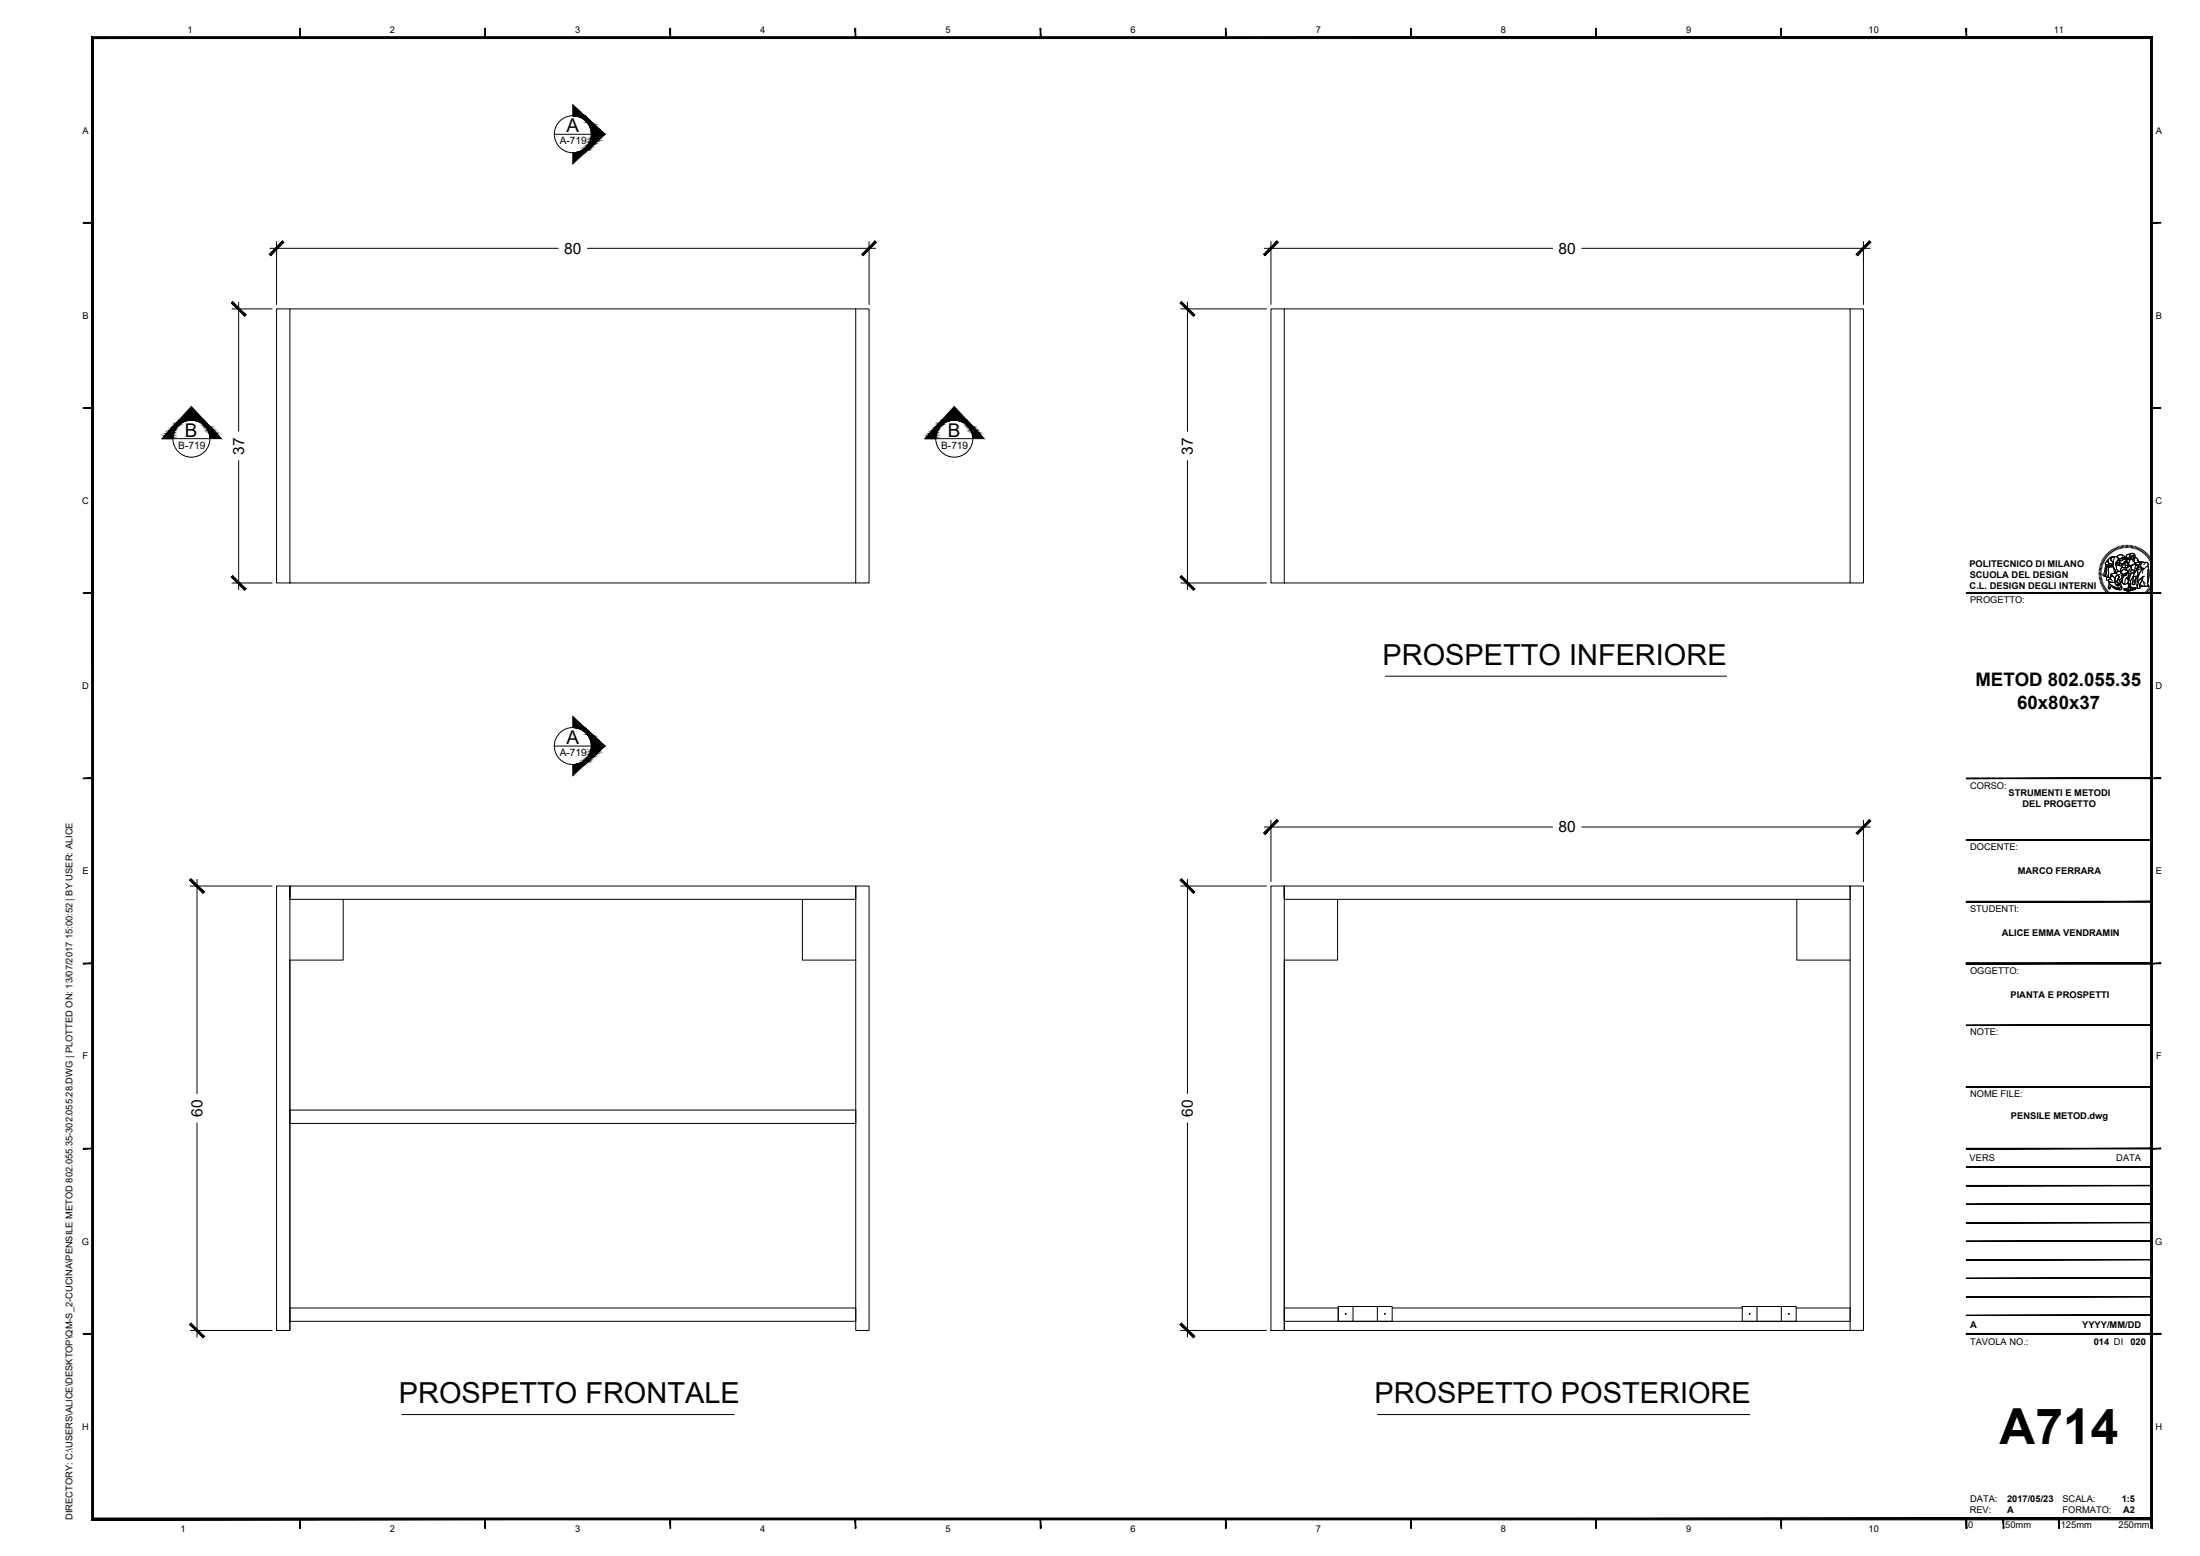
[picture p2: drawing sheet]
<svg xmlns="http://www.w3.org/2000/svg" width="594mm" height="420mm" viewBox="0 0 594 420" stroke-linecap="round" stroke-linejoin="round" font-family="sans-serif">
<!-- layer: A-FURN -->
<g fill="none" stroke="#000" stroke-width=".27">
<path d="M78.3 83.4h152.8v74h-152.8zM78.3 83.4h-3.6v74h3.6M231.1 83.4h3.6v74h-3.6M346.8 83.4h152.8v74h-152.8zM346.8 83.4h-3.6v74h3.6M499.6 83.4h3.6v74h-3.6M74.7 239.3h3.6v120h-3.6zM78.3 239.3v3.5h152.8v-3.5h-152.8v2.9M231.1 239.3h3.6v120h-3.6zM343.2 239.3h3.6v120h-3.6zM346.8 239.3v3.5h152.8v-3.5h-152.8v2.9M92.7 242.8v16.5h-14.4v100"/>
<path d="M216.7 242.8v16.5h14.4M361.2 242.8v16.5h-14.4v100h152.8v-120h3.6v120h-3.6M485.2 242.8v16.5h14.4M78.3 299.7h152.8v3.7h-152.8zM78.3 353.2h152.8v3.6h-152.8zM375.9 353.2h94.6M485 353.2h14.6v3.6h-152.8v-3.6h14.6v3.6"/>
</g>
<!-- layer: G-ANNO-DIM -->
<g fill="none" stroke="#000" stroke-width=".27">
<path d="M149.7 36.3h10M72.9 67h77.8M74.7 65.2v17M158.6 67h77.9M234.7 65.2v17M341.4 67h77.9M343.2 65.2v17M427.1 67h77.9M503.2 65.2v17M62.6 83.4h10.9M64.4 81.6v34.9M318.9 83.4h23.1"/>
<path d="M320.7 81.6v34.9M46.7 118.5h10M252.7 118.5h10M64.4 124.4v34.8M320.7 124.4v34.8M62.6 157.4h10.9M318.9 157.4h23.1M374.1 182.6h92.1M149.7 201.5h10M51.4 239.3h22.1M53.2 237.5v57.8M318.9 239.3h23.1"/>
<path d="M320.7 237.5v57.8M341.4 223.3h77.9M343.2 221.5v16.6M427.1 223.3h77.9M503.2 221.5v16.6M53.2 303.2v57.9M320.7 303.2v57.9M51.4 359.3h22.1M318.9 359.3h23.1M108.5 382h89.7M371.9 382h100.6"/>
<circle cx="154.7" cy="36.2" r="5"/>
<circle cx="51.7" cy="118.4" r="5"/>
<circle cx="257.7" cy="118.4" r="5"/>
<circle cx="154.7" cy="201.5" r="5"/>
</g>
<!-- layer: meccanismi -->
<g fill="none" stroke="#000" stroke-width=".27">
<path d="M361.4 352.8h14.5v4h-14.5zM365.4 352.8v4M371.9 352.8v4M470.5 352.8h14.5v4h-14.5zM474.5 352.8v4M481 352.8v4"/>
<circle cx="363.4" cy="354.8" r=".1"/>
<circle cx="373.9" cy="354.8" r=".1"/>
<circle cx="472.5" cy="354.8" r=".1"/>
<circle cx="483" cy="354.8" r=".1"/>
</g>
<!-- layer: G-ANNO-DIM -->
<g fill="#000" stroke="#000" stroke-width=".27">
<path d="M154.7 28.3l3.2 3h-3.2zM155.1 41.2h2.9zM43.8 118.4l2.9 .1zM51.7 109.8l3.4 3.6h-6.8zM249.8 118.4l2.9 .1zM257.7 109.8l3.4 3.6h-6.8zM154.7 193.5l3.2 3h-3.2zM155.1 206.4h2.9z"/>
<path d="M154.7 31.3h3.3zM154.7 31.3h3.3z"/>
<path d="M155.1 31.3h2.9zM155.1 31.3h2.9z"/>
<path d="M155.6 31.3l2.5 .1zM155.6 31.3l2.5 .1z"/>
<path d="M156 31.4l2.3 .2zM156 31.4l2.3 .2z"/>
<path d="M156.4 31.6l2.1 .1-.2-.1zM156.4 31.6l2.1 .1z"/>
<path d="M156.9 31.7l1.8 .3-.2-.3zM156.9 31.7l1.8 .3h-1.4z"/>
<path d="M157.3 32l1.7 .2-.3-.2zM157.3 32l1.7 .2h-1.4z"/>
<path d="M157.6 32.2l1.7 .3-.3-.3zM157.6 32.2l1.7 .3h-1.3z"/>
<path d="M158 32.5l1.6 .3-.3-.3zM158 32.5l1.6 .3h-1.3z"/>
<path d="M158.3 32.8l1.7 .3-.4-.3zM158.3 32.8l1.7 .3h-1.4z"/>
<path d="M158.3 39.7l1 .3 .3-.3zM158 40l.3-.3 1 .3z"/>
<path d="M158.6 33.1l1.8 .4-.4-.4zM158.6 33.1l1.8 .4h-1.5z"/>
<path d="M158.6 39.4l1 .3 .4-.3zM158.6 39.4l1 .3h-1.3z"/>
<path d="M158.9 33.5l1.9 .4-.4-.4zM158.9 33.5l1.9 .4h-1.7z"/>
<path d="M158.9 39l1.1 .4 .4-.4zM158.9 39l1.1 .4h-1.4z"/>
<path d="M159.1 33.9l2.1 .4-.4-.4zM159.1 33.9l2.1 .4h-1.9z"/>
<path d="M159.1 38.6l1.3 .4 .4-.4zM159.1 38.6l1.3 .4h-1.5z"/>
<path d="M159.3 34.3l2.4 .4-.5-.4zM159.3 34.3l2.4 .4h-2.3z"/>
<path d="M159.3 38.2l1.5 .4 .4-.4zM159.3 38.2l1.5 .4h-1.7z"/>
<path d="M159.4 34.7l2.8 .4-.5-.4zM159.4 34.7l2.8 .4h-2.6z"/>
<path d="M159.4 37.8l1.8 .4 .5-.4zM159.4 37.8l1.8 .4h-1.9z"/>
<path d="M159.6 35.1l3 .5-.4-.5zM159.6 35.1l3 .5h-3z"/>
<path d="M159.6 37.4l2.1 .4 .5-.4zM159.6 37.4l2.1 .4h-2.3z"/>
<path d="M159.6 35.6l3.5 .4-.5-.4zM159.6 35.6l3.5 .4h-3.4z"/>
<path d="M159.6 36.9l2.6 .5 .4-.5zM159.6 36.9l2.6 .5h-2.6z"/>
<path d="M159.7 36l3.7 .3-.3-.3zM159.7 36l3.7 .3h-3.7z"/>
<path d="M159.7 36.5l2.9 .4 .5-.4zM159.7 36.5l2.9 .4h-3z"/>
<path d="M159.7 36.3l3.4 .2 .3-.2zM159.7 36.3l3.4 .2h-3.4z"/>
<path d="M154.7 41.2h3.2zM154.7 41.2h3.2l-3.2 3z"/>
<path d="M155.6 41.2h2.4zM155.1 41.2h2.9z"/>
<path d="M156 41.1h2.1zM155.6 41.2h2.4z"/>
<path d="M156.4 40.9l1.7 .2 .2-.2zM156 41.1l.4-.2 1.7 .2z"/>
<path d="M156.9 40.8l1.4 .1 .2-.1zM156.4 40.9l.5-.1 1.4 .1z"/>
<path d="M157.3 40.5l1.2 .3 .2-.3zM156.9 40.8l.4-.3 1.2 .3z"/>
<path d="M157.6 40.3l1.1 .2 .3-.2zM157.3 40.5l.3-.2 1.1 .2z"/>
<path d="M158 40l1 .3 .3-.3zM157.6 40.3l.4-.3 1 .3z"/>
<path d="M44.2 118l2.5 .4v-.4zM44.2 118l2.5 .4h-2.9z"/>
<path d="M44.6 117.6l2.1 .4 .1-.4zM44.6 117.6l2.1 .4h-2.5z"/>
<path d="M45 117.1l1.8 .5 .1-.5zM45 117.1l1.8 .5h-2.2z"/>
<path d="M45.4 116.7l1.5 .4 .1-.4zM45.4 116.7l1.5 .4h-1.9z"/>
<path d="M45.7 116.3l1.3 .4 .2-.4zM45.7 116.3l1.3 .4h-1.6z"/>
<path d="M46.1 115.9l1.1 .4 .2-.4zM46.1 115.9l1.1 .4h-1.5z"/>
<path d="M46.4 115.5l1 .4 .2-.4zM46.4 115.5l1 .4h-1.3z"/>
<path d="M46.8 115.2l.8 .3 .3-.3zM46.8 115.2l.8 .3h-1.2z"/>
<path d="M47 114.8l.9 .4 .3-.4zM47 114.8l.9 .4h-1.1z"/>
<path d="M47.3 114.5l.9 .3 .4-.3zM47.3 114.5l.9 .3h-1.2z"/>
<path d="M47.6 114.3l1 .2 .3-.2zM47.6 114.3l1 .2h-1.3z"/>
<path d="M47.8 114l1.1 .3 .4-.3zM47.8 114l1.1 .3h-1.3z"/>
<path d="M47.9 113.8l1.4 .2 .4-.2zM47.9 113.8l1.4 .2h-1.5z"/>
<path d="M48.1 113.7l1.6 .1 .4-.1zM48.1 113.7l1.6 .1h-1.8z"/>
<path d="M48.2 113.6h2.4zM48.2 113.6l1.9 .1h-2z"/>
<path d="M48.3 113.5h2.7zM48.3 113.5l2.3 .1z"/>
<path d="M48.3 113.4h3.2zM48.3 113.4h3.6z"/>
<path d="M48.3 113.4h3.2zM48.3 113.4l2.7 .1z"/>
<path d="M51.9 113.4h3.2zM51.9 113.4h3.2z"/>
<path d="M51.9 113.4l3.2 .1zM51.9 113.4l3.2 .1z"/>
<path d="M52.4 113.5l2.8 .1zM52.4 113.5l2.8 .1z"/>
<path d="M52.8 113.6l2.5 .1zM52.8 113.6l2.5 .1z"/>
<path d="M53.2 113.7l2.3 .1-.2-.1zM53.2 113.7l2.3 .1z"/>
<path d="M53.6 113.8l2 .2-.1-.2zM53.6 113.8l2 .2h-1.6z"/>
<path d="M54 114l1.9 .3-.3-.3zM54 114l1.9 .3h-1.5z"/>
<path d="M54.4 114.3l1.7 .2-.2-.2zM54.4 114.3l1.7 .2h-1.3z"/>
<path d="M54.8 114.5l1.6 .3-.3-.3zM54.8 114.5l1.6 .3h-1.3z"/>
<path d="M55.1 114.8l1.6 .4-.3-.4zM55.1 114.8l1.6 .4h-1.3z"/>
<path d="M55.4 115.2l1.6 .3-.3-.3zM55.4 115.2l1.6 .3h-1.3z"/>
<path d="M55.7 115.5l1.6 .4-.3-.4zM55.7 115.5l1.6 .4h-1.3z"/>
<path d="M56 115.9l1.7 .4-.4-.4zM56 115.9l1.7 .4h-1.5z"/>
<path d="M56.2 116.3l1.9 .4-.4-.4zM56.2 116.3l1.9 .4h-1.7z"/>
<path d="M56.4 116.7l2.1 .4-.4-.4zM56.4 116.7l2.1 .4h-2z"/>
<path d="M56.5 117.1l2.4 .5-.4-.5zM56.5 117.1l2.4 .5h-2.3z"/>
<path d="M56.6 117.6l2.7 .4-.4-.4zM56.6 117.6l2.7 .4h-2.6z"/>
<path d="M56.7 118l3 .4-.4-.4zM56.7 118l3 .4h-3z"/>
<path d="M250.2 118l2.5 .4v-.4zM250.2 118l2.5 .4h-2.9z"/>
<path d="M250.6 117.6l2.1 .4 .1-.4zM250.6 117.6l2.1 .4h-2.5z"/>
<path d="M251 117.1l1.8 .5 .1-.5zM251 117.1l1.8 .5h-2.2z"/>
<path d="M251.4 116.7l1.5 .4 .1-.4zM251.4 116.7l1.5 .4h-1.9z"/>
<path d="M251.7 116.3l1.3 .4 .2-.4zM251.7 116.3l1.3 .4h-1.6z"/>
<path d="M252.1 115.9l1.1 .4 .2-.4zM252.1 115.9l1.1 .4h-1.5z"/>
<path d="M252.4 115.5l1 .4 .2-.4zM252.4 115.5l1 .4h-1.3z"/>
<path d="M252.8 115.2l.8 .3 .3-.3zM252.8 115.2l.8 .3h-1.2z"/>
<path d="M253.1 114.8l.8 .4 .3-.4zM253.1 114.8l.8 .4h-1.1z"/>
<path d="M253.3 114.5l.9 .3 .4-.3zM253.3 114.5l.9 .3h-1.1z"/>
<path d="M253.6 114.3l1 .2 .3-.2zM253.6 114.3l1 .2h-1.3z"/>
<path d="M253.8 114l1.1 .3 .4-.3zM253.8 114l1.1 .3h-1.3z"/>
<path d="M253.9 113.8l1.4 .2 .4-.2zM253.9 113.8l1.4 .2h-1.5z"/>
<path d="M254.1 113.7l1.6 .1 .4-.1zM254.1 113.7l1.6 .1h-1.8z"/>
<path d="M254.2 113.6h2.4zM254.2 113.6l1.9 .1h-2z"/>
<path d="M254.3 113.5h2.7zM254.3 113.5l2.3 .1z"/>
<path d="M254.3 113.4h3.2zM254.3 113.4h3.6z"/>
<path d="M254.3 113.4h3.2zM254.3 113.4l2.7 .1z"/>
<path d="M257.9 113.4h3.2zM257.9 113.4h3.2z"/>
<path d="M257.9 113.4l3.2 .1zM257.9 113.4l3.2 .1z"/>
<path d="M258.3 113.5l2.9 .1zM258.3 113.5l2.9 .1z"/>
<path d="M258.8 113.6l2.5 .1zM258.8 113.6l2.5 .1z"/>
<path d="M259.2 113.7l2.3 .1-.2-.1zM259.2 113.7l2.3 .1z"/>
<path d="M259.6 113.8l2 .2-.1-.2zM259.6 113.8l2 .2h-1.5z"/>
<path d="M260.1 114l1.8 .3-.3-.3zM260.1 114l1.8 .3h-1.5z"/>
<path d="M260.4 114.3l1.7 .2-.2-.2zM260.4 114.3l1.7 .2h-1.3z"/>
<path d="M260.8 114.5l1.6 .3-.3-.3zM260.8 114.5l1.6 .3h-1.3z"/>
<path d="M261.1 114.8l1.6 .4-.3-.4zM261.1 114.8l1.6 .4h-1.3z"/>
<path d="M261.4 115.2l1.6 .3-.3-.3zM261.4 115.2l1.6 .3h-1.3z"/>
<path d="M261.7 115.5l1.6 .4-.3-.4zM261.7 115.5l1.6 .4h-1.3z"/>
<path d="M262 115.9l1.7 .4-.4-.4zM262 115.9l1.7 .4h-1.5z"/>
<path d="M262.2 116.3l1.9 .4-.4-.4zM262.2 116.3l1.9 .4h-1.7z"/>
<path d="M262.4 116.7l2.1 .4-.4-.4zM262.4 116.7l2.1 .4h-2z"/>
<path d="M262.5 117.1l2.4 .5-.4-.5zM262.5 117.1l2.4 .5h-2.3z"/>
<path d="M262.6 117.6l2.7 .4-.4-.4zM262.6 117.6l2.7 .4h-2.6z"/>
<path d="M262.7 118l3 .4-.4-.4zM262.7 118l3 .4h-3z"/>
<path d="M154.7 196.5h3.3zM154.7 196.5h3.3z"/>
<path d="M155.1 196.5h2.9zM155.1 196.5h2.9z"/>
<path d="M155.6 196.5l2.5 .1zM155.6 196.5l2.5 .1z"/>
<path d="M156 196.6l2.3 .2-.2-.2zM156 196.6l2.3 .2z"/>
<path d="M156.4 196.8l2.1 .1-.2-.1zM156.4 196.8l2.1 .1z"/>
<path d="M156.9 196.9l1.8 .3-.2-.3zM156.9 196.9l1.8 .3h-1.4z"/>
<path d="M157.3 197.2l1.7 .2-.3-.2zM157.3 197.2l1.7 .2h-1.4z"/>
<path d="M157.6 197.4l1.7 .3-.3-.3zM157.6 197.4l1.7 .3h-1.3z"/>
<path d="M158 197.7l1.6 .3-.3-.3zM158 197.7l1.6 .3h-1.3z"/>
<path d="M158.3 198l1.7 .3-.4-.3zM158.3 198l1.7 .3h-1.4z"/>
<path d="M158.6 198.3l1.8 .4-.4-.4zM158.6 198.3l1.8 .4h-1.5z"/>
<path d="M158.9 198.7l1.9 .4-.4-.4zM158.9 198.7l1.9 .4h-1.7z"/>
<path d="M159.1 199.1l2.1 .4-.4-.4zM159.1 199.1l2.1 .4h-1.9z"/>
<path d="M159.3 199.5l2.4 .4-.5-.4zM159.3 199.5l2.4 .4h-2.3z"/>
<path d="M159.4 199.9l2.8 .4-.5-.4zM159.4 199.9l2.8 .4h-2.6z"/>
<path d="M154.7 206.5h3.2zM154.7 206.5h3.2l-3.2 2.9z"/>
<path d="M155.6 206.4h2.4zM155.1 206.4h2.9z"/>
<path d="M156 206.3h2.1zM155.6 206.4h2.4z"/>
<path d="M156.4 206.1l1.7 .2 .2-.2zM156 206.3l.4-.2 1.7 .2z"/>
<path d="M156.9 206l1.4 .1 .2-.1zM156.4 206.1l.5-.1 1.4 .1z"/>
<path d="M157.3 205.7l1.2 .3 .2-.3zM156.9 206l.4-.3 1.2 .3z"/>
<path d="M157.6 205.5l1.1 .2 .3-.2zM157.3 205.7l.3-.2 1.1 .2z"/>
<path d="M158 205.2l1 .3 .3-.3zM157.6 205.5l.4-.3 1 .3z"/>
<path d="M158.3 204.9l1 .3 .3-.3zM158 205.2l.3-.3 1 .3z"/>
<path d="M158.6 204.6l1 .3 .4-.3zM158.6 204.6l1 .3h-1.3z"/>
<path d="M158.9 204.2l1.1 .4 .4-.4zM158.9 204.2l1.1 .4h-1.4z"/>
<path d="M159.1 203.8l1.3 .4 .4-.4zM159.1 203.8l1.3 .4h-1.5z"/>
<path d="M159.3 203.4l1.5 .4 .4-.4zM159.3 203.4l1.5 .4h-1.7z"/>
<path d="M159.4 203l1.8 .4 .5-.4zM159.4 203l1.8 .4h-1.9z"/>
<path d="M159.6 200.3l3 .5-.4-.5zM159.6 200.3l3 .5h-3z"/>
<path d="M159.6 202.6l2.1 .4 .5-.4zM159.6 202.6l2.1 .4h-2.3z"/>
<path d="M159.6 200.8l3.5 .4-.5-.4zM159.6 200.8l3.5 .4h-3.4z"/>
<path d="M159.6 202.1l2.6 .5 .4-.5zM159.6 202.1l2.6 .5h-2.6z"/>
<path d="M159.7 201.2l3.7 .3-.3-.3zM159.7 201.2l3.7 .3h-3.7z"/>
<path d="M159.7 201.7l2.9 .4 .5-.4zM159.7 201.7l2.9 .4h-3z"/>
<path d="M159.7 201.5l3.4 .2 .3-.2zM159.7 201.5l3.4 .2h-3.4z"/>
</g>
<!-- layer: G-ANNO-LOGO -->
<g fill="none" stroke="#000" stroke-width=".27">
<path d="M566.8 154.8h.6M566.8 154.5h.6M566.8 154.1l.7 .1M566.8 153.8l.7 .1M566.9 153.4l.7 .1M567 153.1l.6 .1M567.1 152.7l.6 .2M567.2 152.4l.6 .2M567.3 152l.6 .3M567.4 151.7l.6 .3M567.4 155.2h-.6M567.5 155.5h-.7"/>
<path d="M567.5 155.8l-.7 .1M567.5 156.1l-.6 .2M567.6 151.4l.6 .3M567.6 156.4l-.6 .2M567.7 156.8l-.7 .1M567.7 151.1l.6 .3M567.8 157.1l-.7 .2M567.9 157.4l-.6 .2M567.9 150.8l.6 .3M568 157.7l-.6 .3M568.1 150.5l.6 .4M568.2 158l-.6 .3"/>
<path d="M568.3 158.3l-.6 .3M568.3 150.2l.6 .4M568.5 158.5l-.6 .4M568.6 149.9l.5 .5M568.6 152.5h.7a.83 .83 0 0 0 1.3-.1l.1 .6-1 .1a.79 .79 0 0 1-1.1-.5zM568.7 152.5v.4M568.7 158.8l-.6 .4M568.8 149.6l.5 .5M568.8 153l-.2 .4-.2 1.5-.3 .6 .4 .2M568.9 159.1l-.6 .4M569 151.4l.3-.2-.1 .3a.81 .81 0 0 0 1 .8l.3 .1-.1 .2a.74 .74 0 0 1-1.1-.1l-.3 .1a.5 .5 0 0 1-.5-.4 .5 .5 0 0 1 .3-.6zM569.1 149.4l.4 .5"/>
<path d="M569.1 159.3l-.6 .5M569.1 153l.4 .1-.2 .4 .1 1.3-.1 1-.1 .1a.43 .43 0 0 1-.6-.2 .43 .43 0 0 1 .1-.6l.1-1.4zM569.1 153l-.3 .6-.1 1.5-.2 .6 .7 .2M569.3 151.2l-.6 .6a.44 .44 0 0 0-.2 .5 .44 .44 0 0 0 .5 .3h.6a.64 .64 0 0 0 1-.2M569.3 159.6l-.5 .4M569.3 149.1l.5 .6M569.3 156.6a1.21 1.21 0 0 0 1.8 .5M569.4 150.9l.6-.5 1.3-.1a1 1 0 0 0-1.2 1l.5 .3v.8l-.5-.1a.75 .75 0 0 1-.9-.8zM569.5 157v.5l.8 .7 1.9 .8M569.5 156.9l.5 .3 1.1-.1 .1 .5 .3 .3v.2l.2-.2 .3 .4-.2-.6 .4 .5-.2-.5 .4 .1-.8-.7 .3-.7 .4 .2 .3 1a.88 .88 0 0 1-.2 1.2 .88 .88 0 0 1-1.2-.2l-1.6-1zM569.5 159.8l-.5 .5M569.5 153.1l1.2-.1 .6 1.2-.1 .5-.4 .1a.6 .6 0 0 0-.8 .7l.2 .1-.4 .5a.56 .56 0 0 1-.5-.9v-1.7z"/>
<path d="M569.5 153.1l-.2 .6v2.1M569.6 148.9l.4 .5M569.6 157.6l1.6 1a1.01 1.01 0 0 0 1.6-.4 .65 .65 0 0 1 0 1 .65 .65 0 0 1-.9 0l-1.3-.6a.45 .45 0 0 0-.5-.3 .45 .45 0 0 0-.3 .5v.2h-.3a.84 .84 0 0 1 0-1.2zM569.6 157.6l-.1 .2a.84 .84 0 0 0 0 1.2l.4-.2-.2-.1a.49 .49 0 0 1 .4-.4 .49 .49 0 0 1 .5 .3l.9 .5a1.04 1.04 0 0 0 1.5-.1l-.2-.8M569.8 156.1a.5 .5 0 0 0-.8-.2 .5 .5 0 0 0 .1 .8 .72 .72 0 0 1 .7-.4 .72 .72 0 0 1 .6 .6h.1M569.9 148.7l.4 .5M570 155.7l.4-.2 .2 .1a.73 .73 0 0 1 .5 1v.5a1.19 1.19 0 0 1-1.8-.5l.7-.2-.2-.3zM570.1 155l1.1-.3 .3 .1 .2-.4 .5-.1 .6 .2 .3 .5a1.02 1.02 0 0 1 0 1.1 1.02 1.02 0 0 1-1 .4l-.1-.3a.47 .47 0 0 0 .1-.8 .47 .47 0 0 0-.8 .3l-.1 .4-.8-.6a.3 .3 0 0 1-.4 0 .3 .3 0 0 1 .1-.5zM570.2 148.5l.3 .5M570.3 150.6l.8-.3a.75 .75 0 0 1 .9 .6 .75 .75 0 0 1-.5 .9l-.3 .5 .2 .3a1.43 1.43 0 0 0 .6 1.5l.2 .2-.5 .1-.1 .4a.39 .39 0 0 1-.4-.2 .39 .39 0 0 1 0-.5l-.5-1.1-.1-1.3a.62 .62 0 0 1-.5-.4 .62 .62 0 0 1 .2-.7zM570.4 155.4l.7 .7M570.4 155.5l-.5 .4 .1 .5"/>
<path d="M570.5 148.3l.3 .6M570.7 153l-2-.1-.3 .4-.1 1.2-.5 .7 .3 .3M570.8 148.1l.3 .6M570.8 153.4l.2 1.3M571 150.6l-.4 .8v1.1l.6 1.5a.55 .55 0 0 0 .3 .8l.2-.4 .5-.2a1.05 1.05 0 0 1-.7-1.4 .95 .95 0 0 1 .3-1.3 .83 .83 0 0 0-.1-1.1 .83 .83 0 0 0-1-.1l-.8 .2-.6 .5-.1 .5a.83 .83 0 0 0 1 .8l.3 .1M571.1 148l.3 .6M571.2 154.7l-.4 .1a.61 .61 0 0 0-.8 .7l.2 .1M571.3 150.3a1.01 1.01 0 0 0-1.3 1l.6 .3M571.4 147.8l.3 .6M571.5 155.4a.47 .47 0 0 1 .7 .2 .47 .47 0 0 1-.2 .6l-.4 .9 .8 .8-.4-.2 .2 .5-.4-.5 .1 .6-.2-.4-.2 .2v-.2l-.4-.6 .1-1.2zM571.5 155.4a.47 .47 0 0 1 .7 .2 .47 .47 0 0 1-.2 .6l-.4 .9 .8 .8-.4-.2 .1 .5-.3-.5 .1 .6-.2-.4-.2 .2v-.2l-.4-.6v-1.1zM571.5 152.2l.8-.3 .3 .2-.4 .2 .2 .4a.61 .61 0 0 1-.9-.5z"/>
<path d="M571.6 151.6l.9-.4-.1 .6-1.1 .5zM571.6 152.2a.57 .57 0 0 0 .8 .5M571.7 150.4l.7-.6 1.1 .2a.3 .3 0 0 1 .3 .5 .3 .3 0 0 1-.5 0l-.2-.1-.5 .5-.6-.2M571.8 147.7l.2 .6M571.8 150.1l1.1-.3 .7 .4a.23 .23 0 0 1 .2 .3 .23 .23 0 0 1-.3 .1l-.4-.2-.4 .5h-.4l-.6-.5zM572 150.7l.7 .2 .5-.5 .3 .2-.2 .6-.4 .2-.5-.2-.5 .2zM572.1 147.6l.2 .6M572.2 154.3l.6 .2 .4 .6a.77 .77 0 0 1-.3 1.1M572.3 152.2h.8l-.2 .1a.37 .37 0 0 1-.3 .5 .37 .37 0 0 1-.4-.4zM572.3 156.6l.3 1a.8 .8 0 0 1 .1 .9 .8 .8 0 0 1-.9 .3M572.3 151.9l.3 .2M572.4 151.6v.2l-1.1 .5"/>
<path d="M572.4 155.1l-.8 .2M572.4 147.5l.2 .6M572.5 151.3l-.4 .5M572.6 154.8l.7 .5M572.7 152.1a.34 .34 0 0 0-.4 .4 .34 .34 0 0 0 .4 .3 .34 .34 0 0 0 .2-.5l.2-.1-.6 .1M572.7 155.3a.7 .7 0 0 1 .2 .9 .7 .7 0 0 1-1 .2M572.8 154.5l.1-.4a.9 .9 0 0 1 1.3-.1l.3 .3a.26 .26 0 0 1 .1 .4 .26 .26 0 0 1-.4 0l-1 .4 .6 .4 .4-.3 .1-.4a.43 .43 0 0 0 .3-.4 .43 .43 0 0 0-.4-.4l-.9-.2-.5 .7-.2-.1v-.5l.5-.8 .2 .2h1.1l.5-.4v-.3l.6 .2 .1 1a.64 .64 0 0 0-.1 1l-.3 .6-.4 .1-.2 .6h-.4l.3 .3 .3-.1-.1 .4 .2-.3-.3 1.1a.97 .97 0 0 1-1.5 0l-.3-.4 .3-.6 .2-1.1M572.8 147.4l.1 .6M572.8 154.2l.6-.4h.6l.5 .4a.3 .3 0 0 1 .1 .5 .3 .3 0 0 1-.5 0l-.2 .2a.51 .51 0 0 1-.6 .3 .51 .51 0 0 1-.4-.5zM572.8 157.1l.8 .7M573 151.2v.1M573.1 150.8l.2 .1"/>
<path d="M573.1 153.1a1.23 1.23 0 0 0-.5 1.3M573.1 156.5v.9M573.1 147.3l.1 .7M573.1 150.8v.1M573.2 155.1l.8-.3a.21 .21 0 0 1 .4-.1 .21 .21 0 0 1-.2 .3l-.4 .5-.5-.2zM573.2 155.9l-.3 1-.4 .4M573.5 151l.7-.2a.32 .32 0 0 1 .2 .6 .31 .31 0 0 1-.5-.2zM573.5 147.3l.1 .6M573.5 150.6l-.2 .6-.4 .2-.5-.2-.5 .2M573.5 151.9l.5-.3 .4 .1 .5 1a.23 .23 0 0 1-.1 .3 .23 .23 0 0 1-.3-.2 .23 .23 0 0 1 .2-.2l-.2-.7a.44 .44 0 0 0-.7-.1 .44 .44 0 0 0 .1 .7l.1 .4a.41 .41 0 0 1-.5 .4 .41 .41 0 0 1-.3-.5zM573.6 159l2-.4 1.1 .2-2 .6zM573.6 159l1.1 .4v.3l-1.1-.4z"/>
<path d="M573.8 151.8l.7 .1 .2 .5a.64 .64 0 0 1-.1 .7 .64 .64 0 0 1-.7 .2zM573.8 147.2l.1 .7M573.9 150.8l.1-.2a.53 .53 0 0 1 .7 .4l-.2 .1M573.9 155.3h.1M573.9 156.2l-.3 1.6 1-.2M573.9 150.6h.1a.52 .52 0 0 1 .5 0 .52 .52 0 0 1 .2 .4l-.2 .1-.2-.3h-.4zM574 154.9l.1 .1M574 155.2l.1 .1M574.1 155h-.1M574.1 152h.1M574.2 152l-.2 .1M574.2 147.2v.7"/>
<path d="M574.3 150.9l-.5-.1-.3 .2h.3a.36 .36 0 0 0 .3 .3 .36 .36 0 0 0 .4-.3l-.2-.2v.2M574.3 156l.3 .1 .2-.6 .4-.1-.4 1.3v-.4h-.3zM574.3 153.3v.7M574.4 154.8l-.2 .5a.51 .51 0 0 1-.8-.1M574.4 151.8l.2 .3-.1 .1M574.5 152a.43 .43 0 0 0-.7-.2 .43 .43 0 0 0 .1 .7 .5 .5 0 0 1-.1 .8 .5 .5 0 0 1-.7-.4l.4-1 .7-.3 .5 .5 .2 .8a.23 .23 0 0 1-.3 .1 .23 .23 0 0 1-.1-.3M574.5 147.2v.7M574.6 152.3l-.2 .1M574.6 152.1a.41 .41 0 0 1 0 .6 .41 .41 0 0 1-.6 0l-.1-.1M574.6 153l-.3 .3h-.4M574.7 159.4l2-.6v.3l-2 .6zM574.7 159.4v.3"/>
<path d="M574.7 151h.2l.1 .5-.2 .7M574.8 155.5h.1M574.8 156.2l-.1 .5 .2-.3M574.8 150.6l.1 .4M574.9 152.6l-.1-.5a.89 .89 0 0 0 0-1.1l-.3-.4a.46 .46 0 0 1-.4-.6 .46 .46 0 0 1 .6-.3 .28 .28 0 0 1 .5 0 .28 .28 0 0 1-.1 .4v1.1l.2-.1v-.4a.4 .4 0 0 0 .3 .3 .4 .4 0 0 0 .5-.1l-.1 .6 .2-.1 .4 .7-1.1 .7M574.9 147.2v.7M575 155.9l-.2 .3v-.3M575 153.6l-.2 1.4M575 152.8l.4 .2M575 157.7l.2-.1 .2 1-.3-.5-.4 .6zM575.1 154.8l-.4 .3v.5M575.2 155.4l-.4 .1-.2 .6h-.4l.3 .3 .3-.1"/>
<path d="M575.2 153.7l-.4 .8M575.3 147.2l-.1 .7M575.3 149.7l.7-.3 .4 .2 .1 .4v.7l-.4 .9v-.7l.3-.5a.28 .28 0 0 0-.1-.3 .28 .28 0 0 0-.4 0 .79 .79 0 0 0-.6 1.1h-.2l-.1-.8zM575.3 149.7h-.5a.62 .62 0 0 0-.6 .7M575.4 150.7l.2 .3 .5-.1M575.4 149.5l.6-.1 .4 .2 .1 .4v.7l-.4 .9 .2-1.3a.27 .27 0 0 0-.1-.3 .27 .27 0 0 0-.3 .1h-.4l-.2 1-.2 .1-.1-.8zM575.5 152.8l.2-.1a.98 .98 0 0 1 1.2-.2 .63 .63 0 0 1 .7 .4 .63 .63 0 0 1-.4 .8 .88 .88 0 0 1-.8 .5 .88 .88 0 0 1-.8-.5zM575.5 150.4l.3 .1M575.5 154.7l.9-.1-.7 1.6a1.5 1.5 0 0 0-.5 1.5h-.2l-.2 .5-.2-.9zM575.5 154.8l-.9 2.5 .2 .9 .4-.6 .2 1.3-.3-.8-.4 1 .1-.9M575.6 150.1h.3a.3 .3 0 0 1 .4 0 .3 .3 0 0 1 .1 .3l-.3 .5a.39 .39 0 0 1-.4 .1 .39 .39 0 0 1-.3-.3zM575.6 150.9h.1"/>
<path d="M575.6 153.8a.62 .62 0 0 0-.1 1l1-.2 .4-.6M575.6 147.3l-.1 .7M575.6 150.5h.1M575.7 150.8h.1M576 147.4l-.2 .6M576 150.6l.2 .1M576 150.6v.1M576.1 155.7l.7-.1-.5 1.4 .2 .7-.4 .2-.4-.2zM576.2 151.4l.4 .7M576.3 153.9h.1M576.3 147.4l-.2 .7M576.3 152.3h.1a2.24 2.24 0 0 1 1.8-.5l-.7 .9z"/>
<path d="M576.4 154.6l-.7 1.6a1.52 1.52 0 0 0-.5 1.5M576.5 153.8l-.3 .1M576.5 150.4a1.26 1.26 0 0 1 .9 1.1l.3 .2-.6 .2a.52 .52 0 0 1-.6 .1 .52 .52 0 0 1-.3-.6zM576.5 150.4l.7 .5 .2 .5M576.5 154.1l-.1 .1M576.7 147.5l-.2 .7M576.7 158.8v.3l-2 .6-1.1-.4v-.3l1.1 .4 2-.6a6.2 6.2 0 0 0-3.1 .2M576.8 155.6l-.5 1.4 .2 .7-.2 .2-.6-.2 .3-2M577 147.6l-.2 .7M577.1 153.5l-.1 .4M577.1 153.7l.2 .1-.1 .7a.69 .69 0 0 1-.2 1.1l-1 .1 .4-1.1zM577.1 152.5a.58 .58 0 0 1 .5 .6 .58 .58 0 0 1-.5 .6 .62 .62 0 0 1-1 .5l-.3-.3a.78 .78 0 0 1 0-1.2l.5-.2a.33 .33 0 0 1 .5 .2 .33 .33 0 0 1-.2 .4v.2a.22 .22 0 0 0 .2 .3 .22 .22 0 0 0 .2-.2l.2-.4-.1-.5-.6-.2-.7 .2-.4 .5 .1 .3"/>
<path d="M577.1 151.3l.5 .4M577.2 155.6l-1.2 .1M577.2 157l-.1 .2 .3 .2M577.3 147.8l-.2 .6M577.3 153.8v1.2l-.2 1a1.88 1.88 0 0 0-.1 2.1l.2 .1M577.5 156.7l1.1-1-.5 1.6a1.3 1.3 0 0 0-.2 1.4l-.1 .1a.45 .45 0 0 1-.7 0 .45 .45 0 0 1 .1-.7zM577.5 152.7a1.04 1.04 0 0 1 .6-.9 1.04 1.04 0 0 1 1.1 .1 .56 .56 0 0 1 .8 .2 .56 .56 0 0 1-.2 .8l-.3 .3a1.09 1.09 0 0 1-1.9-.3M577.6 154.5v.5M577.7 147.9l-.3 .6M578 148.1l-.3 .6M578 153.7l-.8 .1M578.1 157.9l.6 .4"/>
<path d="M578.3 148.3l-.4 .5M578.3 151.7a2.63 2.63 0 0 0-2 .6M578.5 156.7l.8 .9M578.5 153.7a6.7 6.7 0 0 0-1.4 3.4l1.5-1.3 .5-.2M578.6 151.8a.92 .92 0 0 0-.6 1 .92 .92 0 0 0 1 .7M578.6 151.8l.5 .1a.62 .62 0 0 1 .7 .1 .62 .62 0 0 1 .2 .7l.2 1.1a8.1 8.1 0 0 1-.2 3.7l.2 .8h-1.9a.45 .45 0 0 1-.6-.3 .45 .45 0 0 1 .3-.6l.6-1.7-1.5 1.4a6 6 0 0 1 1.5-3.4l.4-.2a.93 .93 0 0 1-1-.7 .93 .93 0 0 1 .6-1zM578.6 148.4l-.4 .6M578.6 155.7l-.5 1.6a1.3 1.3 0 0 0-.2 1.4l-.1 .1a.47 .47 0 0 1-.7 0 .47 .47 0 0 1 .1-.7l.3-1.4M578.7 153.7l-.2 1M578.9 157.1l.1 .8 .5 .4M578.9 148.6l-.4 .6M579.1 152.2l-.2 .3"/>
<path d="M579.2 148.9l-.5 .5M579.2 159.9l.5 .5M579.4 159.7l.5 .5M579.4 149.1l-.4 .5M579.7 159.5l.5 .4M579.7 149.3l-.5 .5M579.9 159.2l.5 .4M579.9 153.8l.1 3.4M580 149.6l-.5 .4M580 152.7a9.5 9.5 0 0 1 0 5l.2 .6-2.4-.1M580.1 159l.5 .4M580.2 149.8l-.5 .5"/>
<path d="M580.2 158.7l.6 .4M580.4 158.4l.6 .4M580.4 150.1l-.5 .4M580.6 158.1l.6 .3M580.6 150.4l-.5 .4M580.7 157.8l.6 .3M580.8 150.7l-.5 .4M580.9 157.5l.6 .3M581 157.2l.6 .3M581 151l-.6 .3M581.1 156.9l.6 .2M581.2 156.6l.6 .2"/>
<path d="M581.2 151.3l-.6 .3M581.2 156.3l.7 .1M581.3 156l.7 .1M581.3 155.7h.7M581.4 151.6l-.7 .3M581.4 155.3l.7 .1M581.4 155.1h.7M581.5 152l-.6 .2M581.6 152.3l-.6 .2M581.7 152.6l-.6 .2M581.8 153l-.6 .1M581.9 153.3l-.6 .2"/>
<path d="M582 153.7l-.7 .1M582 154l-.6 .1M582.1 154.4h-.7M582.1 154.7l-.7 .1M569.7 160l-.4 .5M570 160.2l-.5 .6M570.2 160.4l-.4 .6M570.5 160.6l-.4 .6M570.8 160.8l-.4 .6M571.1 161l-.4 .6M571.3 161.1l-.3 .6M571.6 161.3l-.2 .6"/>
<path d="M571.9 161.4l-.2 .6M572.2 161.5l-.2 .6M572.6 161.6l-.2 .6M572.9 161.7l-.2 .6M573.2 161.7l-.1 .7M573.5 161.8l-.1 .7M573.8 161.8v.7M574.2 161.8l-.1 .7M574.5 161.8v.7M574.8 161.8l.1 .7M575.1 161.8l.1 .7M575.5 161.8l.1 .6"/>
<path d="M575.8 161.7l.1 .7M576.1 161.6l.2 .7M576.4 161.5l.2 .7M576.7 161.5l.2 .6M577 161.3l.3 .7M577.3 161.2l.3 .6M577.6 161.1l.3 .6M577.9 160.9l.3 .6M578.2 160.7l.3 .6M578.4 160.6l.4 .5M578.7 160.4l.4 .5M579 160.2l.4 .5"/>
</g>
<!-- layer: G-ANNO-TTLB -->
<g fill="#fff" stroke="#fff" stroke-width=".27">
<path d="M556 160.2l30.7 4.3-5.7-4.3zM556 160.2l30.7 4.3h-30.7z"/>
<path d="M581 145.6h5.7l-5.7 14.6zM586.7 145.6l-5.7 14.6 5.7 4.3z"/>
</g>
<path d="M556 160.2h25v-14.6h5.7v18.9h-30.7z" fill="none" stroke="#fff" stroke-width=".27"/>
<g fill="#000" stroke="#000" stroke-width=".27">
<path d="M80.9 7.7l.2 2.5v-2.5zM80.9 7.7l.2 2.5h-.2z"/>
<path d="M130.9 7.7l.2 2.5v-2.5zM130.9 7.7l.2 2.5h-.2z"/>
<path d="M180.9 7.7l.2 2.5v-2.5zM180.9 7.7l.2 2.5h-.2z"/>
<path d="M230.9 7.7l.2 2.5v-2.5zM230.9 7.7l.2 2.5h-.2z"/>
<path d="M280.9 7.7l.2 2.5v-2.5zM280.9 7.7l.2 2.5h-.2z"/>
<path d="M330.9 7.7l.2 2.5v-2.5zM330.9 7.7l.2 2.5h-.2z"/>
<path d="M380.9 7.7l.2 2.5v-2.5zM380.9 7.7l.2 2.5h-.2z"/>
<path d="M430.9 7.7l.2 2.5v-2.5zM430.9 7.7l.2 2.5h-.2z"/>
<path d="M480.9 7.7l.2 2.5v-2.5zM480.9 7.7l.2 2.5h-.2z"/>
<path d="M530.9 7.7l.2 2.5v-2.5zM530.9 7.7l.2 2.5h-.2z"/>
<path d="M25.2 10.4h555.5l.5-.5zM24.8 9.9h556.4l-556 .5zM24.8 9.9l.4 400v-399.5zM24.8 9.9l.4 400-.4 .5zM25.2 409.9l-.4 .5 555.9-.5zM24.8 410.4l555.9-.5 .5 .5zM580.7 10.4v399.5l.5 .5zM580.7 10.4l.5-.5v400.5z"/>
<path d="M22.5 60.2h2.5v-.1zM22.5 60.1h2.5l-2.5 .1z"/>
<path d="M581 60.2h2.5v-.1zM581 60.1h2.5l-2.5 .1z"/>
<path d="M22.5 110.3h2.5v-.2zM22.5 110.1h2.5l-2.5 .2z"/>
<path d="M581 110.3h2.5v-.2zM581 110.1h2.5l-2.5 .2z"/>
<path d="M22.5 160.2h2.5v-.1zM22.5 160.1h2.5l-2.5 .1z"/>
<path d="M531 160.2h50v-.1zM531 160.1h50l-50 .1z"/>
<path d="M581 160.2h2.5v-.1zM581 160.1h2.5l-2.5 .1z"/>
<path d="M22.5 210.3h2.5v-.2zM22.5 210.1h2.5l-2.5 .2z"/>
<path d="M531 210.3h50v-.2zM531 210.1h50l-50 .2z"/>
<path d="M581 210.3h2.5v-.2zM581 210.1h2.5l-2.5 .2z"/>
<path d="M531 226.9h50v-.2zM531 226.7h50l-50 .2z"/>
<path d="M531 243.4v.2l50-.2zM531 243.6l50-.2v.2z"/>
<path d="M531 243.6h50v-.2zM531 243.4h50l-50 .2z"/>
<path d="M22.5 260.2h2.5v-.1zM22.5 260.1h2.5l-2.5 .1z"/>
<path d="M531 260.1v.1l50-.1zM531 260.2l50-.1v.1z"/>
<path d="M531 260.1v.1l50-.1zM531 260.2l50-.1v.1z"/>
<path d="M531 276.7v.2l50-.2zM531 276.9l50-.2v.2z"/>
<path d="M531 260.1v.1l50-.1zM531 260.2l50-.1v.1z"/>
<path d="M531 260.1v.1l50-.1zM531 260.2l50-.1v.1z"/>
<path d="M581 260.2h2.5v-.1zM581 260.1h2.5l-2.5 .1z"/>
<path d="M531 293.4v.2l50-.2zM531 293.6l50-.2v.2z"/>
<path d="M531 293.4v.2l50-.2zM531 293.6l50-.2v.2z"/>
<path d="M22.5 310.2h2.5v-.1zM22.5 310.1h2.5l-2.5 .1z"/>
<path d="M531 315.1h50zM531 315.2l50-.1z"/>
<path d="M531 310.1v.1l50-.1zM531 310.2l50-.1v.1z"/>
<path d="M581 310.2h2.5v-.1zM581 310.1h2.5l-2.5 .1z"/>
<path d="M531 335.1h50zM531 335.2l50-.1z"/>
<path d="M531 330.1h50zM531 330.2l50-.1z"/>
<path d="M531 325.1h50zM531 325.2l50-.1z"/>
<path d="M531 320.1h50zM531 320.2l50-.1z"/>
<path d="M531 355.1h50zM531 355.2l50-.1z"/>
<path d="M531 350.1h50zM531 350.2l50-.1z"/>
<path d="M531 345.1h50zM531 345.2l50-.1z"/>
<path d="M531 340.1h50zM531 340.2l50-.1z"/>
<path d="M22.5 360.2h2.5v-.1zM22.5 360.1h2.5l-2.5 .1z"/>
<path d="M531 360.1v.1l50-.1zM531 360.2l50-.1v.1z"/>
<path d="M531 360.1v.1l50-.1zM531 360.2l50-.1v.1z"/>
<path d="M581 360.2h2.5v-.1zM581 360.1h2.5l-2.5 .1z"/>
<path d="M581 360.2h2.5v-.1zM581 360.1h2.5l-2.5 .1z"/>
<path d="M581 360.2h2.5v-.1zM581 360.1h2.5l-2.5 .1z"/>
<path d="M80.9 410.2l.2 2.5v-2.5zM80.9 410.2l.2 2.5h-.2z"/>
<path d="M130.9 410.2l.2 2.5v-2.5zM130.9 410.2l.2 2.5h-.2z"/>
<path d="M180.9 410.2l.2 2.5v-2.5zM180.9 410.2l.2 2.5h-.2z"/>
<path d="M230.9 410.2l.2 2.5v-2.5zM230.9 410.2l.2 2.5h-.2z"/>
<path d="M280.9 410.2l.2 2.5v-2.5zM280.9 410.2l.2 2.5h-.2z"/>
<path d="M330.9 410.2l.2 2.5v-2.5zM330.9 410.2l.2 2.5h-.2z"/>
<path d="M380.9 410.2l.2 2.5v-2.5zM380.9 410.2l.2 2.5h-.2z"/>
<path d="M430.9 410.2l.2 2.5v-2.5zM430.9 410.2l.2 2.5h-.2z"/>
<path d="M480.9 410.2l.2 2.5v-2.5zM480.9 410.2l.2 2.5h-.2z"/>
<path d="M530.9 410.2v2.5h.2zM530.9 410.2h.2v2.5z"/>
<path d="M530.9 410.2l.2 2.5v-2.5zM530.9 410.2l.2 2.5h-.2z"/>
<path d="M540.9 410.2l.2 2.5v-2.5zM540.9 410.2l.2 2.5h-.2z"/>
<path d="M555.9 410.2l.2 2.5v-2.5zM555.9 410.2l.2 2.5h-.2z"/>
<path d="M580.7 410.2l.5 2.5v-2.5zM580.7 410.2l.5 2.5h-.5z"/>
</g>
<!-- layer: 0 -->
<g fill="#000" stroke="#000" stroke-width=".27">
<path d="M76.3 65.1l-3.2 3.9 3.6-3.6zM72.7 68.7l3.6-3.6-3.2 3.9z"/>
<path d="M232.7 68.7l.4 .3 3.2-3.9zM236.3 65.1l.4 .3-3.6 3.6z"/>
<path d="M344.8 65.1l-3.2 3.9 3.6-3.6zM341.2 68.7l3.6-3.6-3.2 3.9z"/>
<path d="M501.2 68.7l.4 .3 3.2-3.9zM504.8 65.1l.4 .3-3.6 3.6z"/>
<path d="M62.5 81.8l3.6 3.6 .3-.4zM62.5 81.8l.3-.4 3.6 3.6z"/>
<path d="M318.7 81.8l3.6 3.6 .3-.4zM318.7 81.8l.3-.4 3.6 3.6z"/>
<path d="M62.8 155.4l-.3 .4 3.9 3.2zM62.5 155.8l3.9 3.2-.3 .4z"/>
<path d="M319 155.4l-.3 .4 3.9 3.2zM318.7 155.8l3.9 3.2-.3 .4z"/>
<path d="M344.8 221.3l-3.2 4 3.6-3.6zM341.2 224.9l3.6-3.6-3.2 4z"/>
<path d="M501.2 224.9l.4 .4 3.2-4zM504.8 221.3l.4 .4-3.6 3.6z"/>
<path d="M51.2 237.6l3.6 3.6 .4-.3zM51.2 237.6l.4-.3 3.6 3.6z"/>
<path d="M318.7 237.6l3.6 3.6 .3-.3zM318.7 237.6l.3-.3 3.6 3.6z"/>
<path d="M51.2 357.6l4 3.3-3.6-3.6zM51.2 357.6l4 3.3-.4 .3z"/>
<path d="M319 357.3l-.3 .3 3.9 3.3zM318.7 357.6l3.9 3.3-.3 .3z"/>
</g>
<!-- layer: G-ANNO-DIM -->
<g fill="#fff" stroke="#fff" stroke-width=".27">
<path d="M152.2 65.2v3.7l4.9-3.7zM152.2 68.9l4.9-3.7v3.7z"/>
<path d="M62.6 118v4.9h3.7zM62.6 118h3.7v4.9z"/>
<path d="M51.4 296.8v4.9h3.6zM51.4 296.8h3.6v4.9z"/>
<path d="M420.7 221.5v3.6l4.9-3.6zM420.7 225.1l4.9-3.6v3.6z"/>
<path d="M318.8 296.8v4.9h3.7zM318.8 296.8h3.7v4.9z"/>
<path d="M318.8 118v4.9h3.7zM318.8 118h3.7v4.9z"/>
<path d="M420.7 65.2v3.7l4.9-3.7zM420.7 68.9l4.9-3.7v3.7z"/>
</g>
<text font-size="13.4" x="540" y="390">A714</text>
<g font-size="7.8">
<text x="373.3" y="179.4">PROSPETTO INFERIORE</text>
<text x="107.7" y="378.8">PROSPETTO FRONTALE</text>
<text x="371.1" y="378.8">PROSPETTO POSTERIORE</text>
</g>
<g font-size="5.1">
<text x="152.9" y="35.8">A</text>
<text x="49.9" y="118">B</text>
<text x="255.9" y="118">B</text>
<text x="152.9" y="201">A</text>
</g>
<g font-size="5">
<text x="533.4" y="185.3">METOD 802.055.35</text>
<text x="544.7" y="191.4">60x80x37</text>
</g>
<g font-size="4.2">
<text x="152.4" y="68.5">80</text>
<text x="420.9" y="68.5">80</text>
<text x="65.9" y="122.7" transform="rotate(-90 65.9 122.7)">37</text>
<text x="322.1" y="122.7" transform="rotate(-90 322.1 122.7)">37</text>
<text x="420.9" y="224.8">80</text>
<text x="54.7" y="301.6" transform="rotate(-90 54.7 301.6)">60</text>
<text x="322.1" y="301.6" transform="rotate(-90 322.1 301.6)">60</text>
</g>
<g font-size="2.7">
<text x="151.1" y="38.9">A-719</text>
<text x="48.1" y="121.1">B-719</text>
<text x="254.1" y="121.1">B-719</text>
<text x="151.1" y="204.1">A-719</text>
</g>
<g font-size="2.5">
<text x="50.6" y="9">1</text>
<text x="105.3" y="9">2</text>
<text x="155.3" y="9">3</text>
<text x="205.3" y="9">4</text>
<text x="255.3" y="9">5</text>
<text x="305.3" y="9">6</text>
<text x="355.3" y="9">7</text>
<text x="405.3" y="9">8</text>
<text x="455.3" y="9">9</text>
<text x="504.6" y="9">10</text>
<text x="554.6" y="9">11</text>
<text x="22.2" y="36.1">A</text>
<text x="582.1" y="36.1">A</text>
<text x="22.2" y="86.1">B</text>
<text x="582.1" y="86.1">B</text>
<text x="22.2" y="136.1">C</text>
<text x="582.1" y="136.1">C</text>
<text x="531.8" y="153.1">POLITECNICO DI MILANO</text>
<text x="531.9" y="159.1">C.L. DESIGN DEGLI INTERNI</text>
<text x="531.9" y="156.1">SCUOLA DEL DESIGN</text>
<text x="532" y="162.9">PROGETTO:</text>
<text x="22.2" y="186.1">D</text>
<text x="582.1" y="186.1">D</text>
<text x="532" y="212.9">CORSO:</text>
<text x="542.4" y="214.8">STRUMENTI E METODI</text>
<text x="546.1" y="217.9">DEL PROGETTO</text>
<text x="532" y="229.6">DOCENTE:</text>
<text x="22.2" y="236.1">E</text>
<text x="544.9" y="236.1">MARCO FERRARA</text>
<text x="582.1" y="236.1">E</text>
<text x="532" y="246.3">STUDENTI:</text>
<text x="540.5" y="252.7">ALICE EMMA VENDRAMIN</text>
<text x="532" y="262.9">OGGETTO:</text>
<text x="542.9" y="269.4">PIANTA E PROSPETTI</text>
<text x="532" y="279.6">NOTE:</text>
<text x="22.3" y="286.1">F</text>
<text x="582.2" y="286.1">F</text>
<text x="532" y="296.3">NOME FILE:</text>
<text x="543" y="302.2">PENSILE METOD.dwg</text>
<text x="531.9" y="313.6">VERS</text>
<text x="571.5" y="313.6">DATA</text>
<text x="22.1" y="336.1">G</text>
<text x="582" y="336.1">G</text>
<text x="532" y="358.6">A</text>
<text x="562.3" y="358.6">YYYY/MM/DD</text>
<text x="532" y="363.1">TAVOLA NO.:</text>
<text x="565.4" y="363.1">014 DI</text>
<text x="575.3" y="363.1">020</text>
<text x="22.2" y="386.1">H</text>
<text x="582.1" y="386.1">H</text>
<text x="532" y="405.6">DATA:</text>
<text x="542" y="405.5">2017/05/23</text>
<text x="556.9" y="405.6">SCALA:</text>
<text x="572.9" y="405.5">1:5</text>
<text x="19.5" y="410.4" transform="rotate(-90 19.5 410.4)">DIRECTORY: C:\USERS\ALICE\DESKTOP\QM-S_2-CUCINA\PENSILE METOD 802.055.35-302.055.28.DWG | PLOTTED ON: 13/07/2017 15:00:52 | BY USER: ALICE</text>
<text x="48.8" y="413.5">1</text>
<text x="105.3" y="413.5">2</text>
<text x="155.3" y="413.5">3</text>
<text x="205.3" y="413.5">4</text>
<text x="255.3" y="413.5">5</text>
<text x="305.3" y="413.5">6</text>
<text x="355.3" y="413.5">7</text>
<text x="405.3" y="413.5">8</text>
<text x="455.3" y="413.5">9</text>
<text x="504.6" y="413.5">10</text>
<text x="531.5" y="412.7">0</text>
<text x="531.9" y="408.5">REV:</text>
<text x="541.5" y="412.7">50mm</text>
<text x="542" y="408.6">A</text>
<text x="556.5" y="412.7">125mm</text>
<text x="556.9" y="408.6">FORMATO:</text>
<text x="572.1" y="412.7">250mm</text>
<text x="573.4" y="408.6">A2</text>
</g>
</svg>
